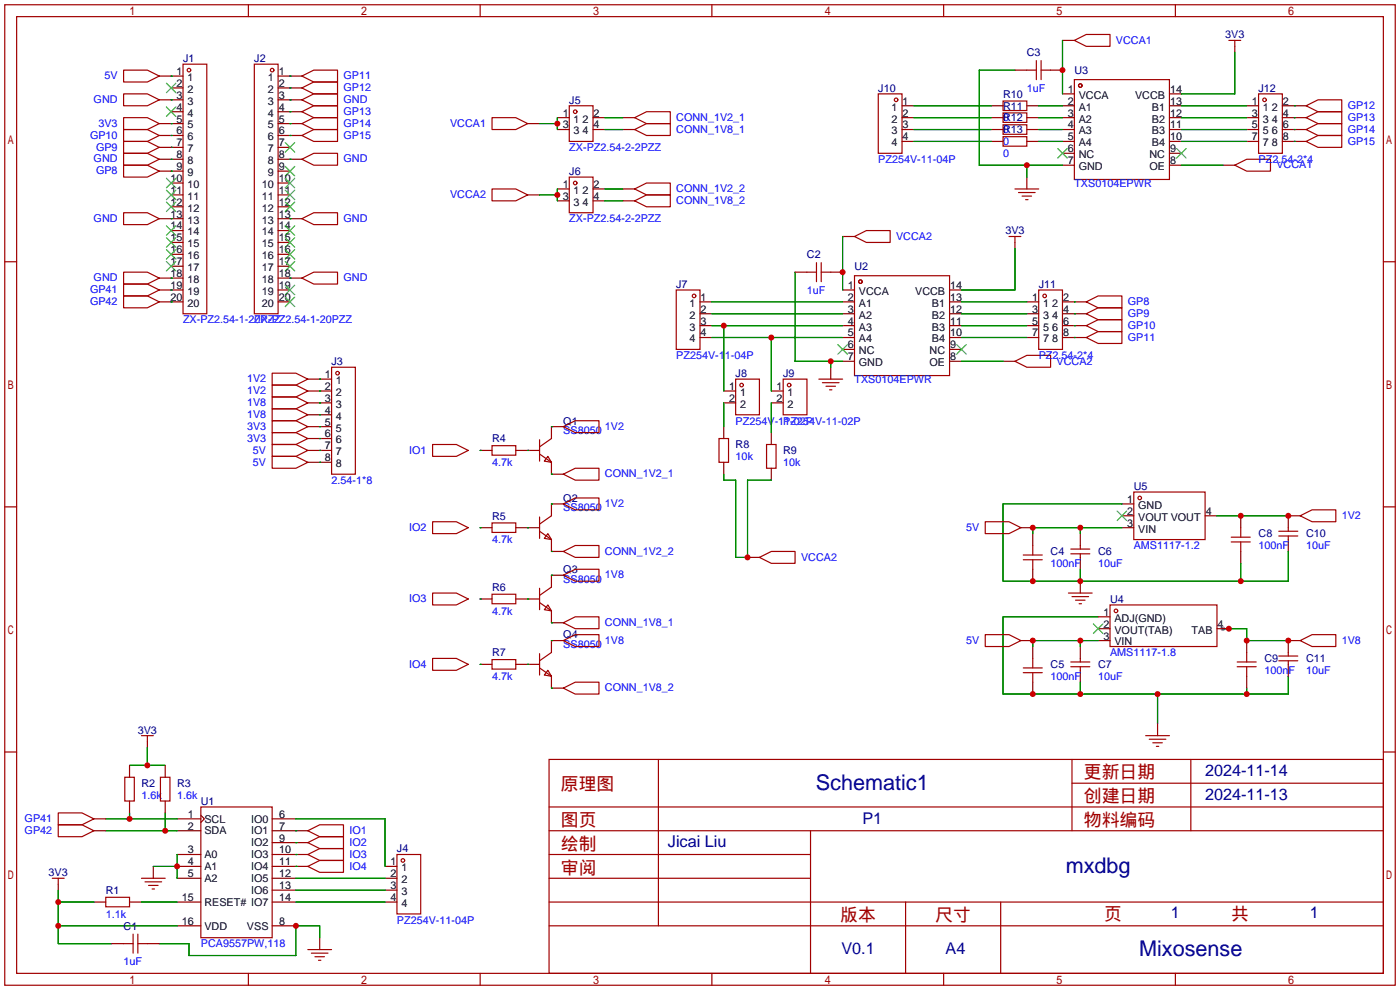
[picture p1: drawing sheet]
<svg xmlns="http://www.w3.org/2000/svg" width="299mm" height="212mm" viewBox="0 0 299 212" stroke-linecap="round" stroke-linejoin="round" font-family="sans-serif">
<circle cx="261.4" cy="134.4" r=".51" fill="#999"/>
<g fill="none" stroke="#a10000" stroke-width=".25">
<path d="M1 1h297.2v209.6h-297.2zM3.6 3.6h292.1v204.4h-292.1zM26.4 15h5.1l2.5 1.3-2.5 1.2h-5.1zM39.1 13.7h5.1v53.4h-5.1zM53.1 1v2.6M54.4 13.7h5v53.4h-5zM64.5 16.3l2.6-1.3h5v2.5h-5zM64.5 18.8l2.6-1.3h5v2.6h-5zM102.6 1v2.6M152.1 1v2.6M201.7 1v2.6M219.5 15h2"/>
<path d="M221.5 13v4M222.5 15h2M222.5 13v4M229.6 17h20.3v21.4h-20.3zM229.6 8.6l2.6-1.2h5v2.5h-5zM251.2 1v2.6M262.6 8.6h2.6M263.9 8.6v1.3M26.4 20.1h5.1l2.5 1.2-2.5 1.3h-5.1zM26.4 25.1h5.1l2.5 1.3-2.5 1.3h-5.1zM26.4 27.7h5.1l2.5 1.3-2.5 1.2h-5.1zM26.4 32.8h5.1l2.5 1.2-2.5 1.3h-5.1z"/>
<path d="M26.4 30.2h5.1l2.5 1.3-2.5 1.3h-5.1zM26.4 35.3h5.1l2.5 1.3-2.5 1.2h-5.1zM64.5 21.3l2.6-1.2h5v2.5h-5zM64.5 23.9l2.6-1.3h5v2.5h-5zM64.5 26.4l2.6-1.3h5v2.6h-5zM64.5 29l2.6-1.3h5v2.5h-5zM64.5 34l2.6-1.2h5v2.5h-5zM105.2 25.1h5l2.6 1.3-2.6 1.3h-5zM121.7 22.6h5v7.6h-5zM121.7 37.8h5v7.7h-5zM135.6 25.1l2.6-1.2h5.1v2.5h-5.1zM135.6 27.7l2.6-1.3h5.1v2.6h-5.1z"/>
<path d="M187.7 20.1h5.1v12.7h-5.1zM214.4 21.6h5.1v2h-5.1zM214.4 24.1h5.1v2.1h-5.1zM214.4 26.7h5.1v2h-5.1zM214.4 29.2h5.1v2h-5.1zM263.9 35.3l2.5-1.3h5.1v2.6h-5.1zM269 20.1h5.1v12.7h-5.1zM279.1 22.6l2.6-1.3h5.1v2.6h-5.1zM279.1 25.1l2.6-1.2h5.1v2.5h-5.1zM279.1 27.7l2.6-1.3h5.1v2.6h-5.1zM279.1 30.2l2.6-1.2h5.1v2.5h-5.1zM1 55.9h2.6"/>
<path d="M26.4 45.5h5.1l2.5 1.2-2.5 1.3h-5.1zM26.4 58.2h5.1l2.5 1.2-2.5 1.3h-5.1zM64.5 46.7l2.6-1.2h5v2.5h-5zM64.5 59.4l2.6-1.2h5v2.5h-5zM105.2 40.4h5l2.6 1.3-2.6 1.2h-5zM135.6 40.4l2.6-1.3h5.1v2.6h-5.1zM135.6 42.9l2.6-1.2h5.1v2.5h-5.1zM172.5 58.2h2M174.5 56.1v4.1M175.5 58.2h2M175.5 56.1v4.1M182.6 58.9h20.3v21.4h-20.3z"/>
<path d="M182.6 50.5l2.6-1.2h5v2.5h-5zM215.6 50.5h2.6M216.9 40.4h5.1M216.9 50.5v1.3M217.7 41.1h3.5M218.4 41.9h2.1M219.2 42.7h.5M295.7 55.9h2.5M26.4 60.7h5.1l2.5 1.3-2.5 1.2h-5.1zM26.4 63.2h5.1l2.5 1.3-2.5 1.3h-5.1zM58.2 79.8h5l2.6 1.2-2.6 1.3h-5zM70.9 78.5h5v22.8h-5z"/>
<path d="M144.5 62h5.1v12.7h-5.1zM216.9 77.2l2.6-1.3h5v2.6h-5zM222 62h5.1v12.7h-5.1zM232.2 64.5l2.5-1.3h5.1v2.6h-5.1zM232.2 67.1l2.5-1.3h5.1v2.5h-5.1zM232.2 69.6l2.5-1.3h5.1v2.6h-5.1zM232.2 72.1l2.5-1.2h5.1v2.5h-5.1zM58.2 87.4h5l2.6 1.2-2.6 1.3h-5zM58.2 92.5h5l2.6 1.2-2.6 1.3h-5zM58.2 97.5h5l2.6 1.3-2.6 1.3h-5zM58.2 82.3h5l2.6 1.3-2.6 1.2h-5zM58.2 84.8h5l2.6 1.3-2.6 1.3h-5z"/>
<path d="M58.2 89.9h5l2.6 1.3-2.6 1.3h-5zM58.2 95h5l2.6 1.3-2.6 1.2h-5zM92.5 95h5l2.6 1.3-2.6 1.2h-5zM105.2 95.2h5v2.1h-5zM115.3 94v4.6M115.3 97l2.6 1.8M117.1 97.5l.8 1.3-1.6-.2zM117.9 93.7l-2.6 1.8M120.4 91.2l2.5-1.3h5.1v2.6h-5.1zM153.7 93.7h2v5.1h-2zM157.2 81h5.1v7.6h-5.1zM163.8 95h2.1v5.1h-2.1z"/>
<path d="M167.4 81h5.1v7.6h-5.1zM175 81h5.1M175.8 81.8h3.5M176.5 82.5h2.1M177.3 83.3h.5M1 108.3h2.6M92.5 111.5h5l2.6 1.3-2.6 1.2h-5zM105.2 111.8h5v2h-5zM115.3 110.5v4.6M115.3 113.5l2.6 1.8M117.1 114l.8 1.3-1.6-.2zM117.9 110.2l-2.6 1.8"/>
<path d="M120.4 101.3l2.5-1.2h5.1v2.5h-5.1zM120.4 117.9l2.5-1.3h5.1v2.5h-5.1zM120.4 107.7l2.5-1.3h5.1v2.6h-5.1zM162.3 119.1l2.5-1.2h5.1v2.5h-5.1zM210.6 111.5h5l2.6 1.3-2.6 1.2h-5zM218.7 119.6h4.1M218.7 118.6h4.1M220.7 116.6v2M220.7 119.6v2.1M228.9 118.4h4M228.9 117.3h4M230.9 116.6v.7"/>
<path d="M230.9 118.4v.7M242.3 105.2h15.3v10.1h-15.3zM263.1 115.8h4.1M263.1 114.8h4.1M265.2 112.8v2M265.2 115.8v2.1M273.3 114.6h4.1M273.3 113.5h4.1M275.3 112.8v.7M275.3 114.6v.7M277.9 110.2l2.5-1.2h5.1v2.5h-5.1zM295.7 108.3h2.5"/>
<path d="M92.5 126.7h5l2.6 1.3-2.6 1.3h-5zM105.2 127h5v2h-5zM115.3 125.7v4.6M115.3 139.7v4.6M115.3 128.8l2.6 1.8M117.1 129.3l.8 1.3-1.6-.3zM117.9 125.5l-2.6 1.8M117.9 139.4l-2.6 1.8M120.4 133.1l2.5-1.3h5.1v2.6h-5.1zM120.4 122.9l2.5-1.2h5.1v2.5h-5.1zM120.4 136.9l2.5-1.3h5.1v2.6h-5.1zM210.6 135.6h5l2.6 1.3-2.6 1.3h-5z"/>
<path d="M228.3 126.7h5.1M229.1 127.5h3.6M229.9 128.3h2M230.6 129h.5M237.2 129.3h22.9v8.9h-22.9zM266.4 139.4v2.1M275.3 139.4v.8M277.9 136.9l2.5-1.3h5.1v2.6h-5.1zM30.2 157.2h2.6M31.5 157.2v1.3M92.5 140.7h5l2.6 1.3-2.6 1.3h-5zM105.2 141h5v2h-5z"/>
<path d="M115.3 142.7l2.6 1.8M117.1 143.3l.8 1.2-1.6-.2zM120.4 147.1l2.5-1.3h5.1v2.5h-5.1zM218.7 143.8h4.1M218.7 142.7h4.1M220.7 140.7v2M220.7 143.8v2M228.9 142.5h4M228.9 141.5h4M230.9 140.7v.8M230.9 142.5v.8M244.9 157.2h5"/>
<path d="M245.6 158h3.6M246.4 158.8h2M247.1 159.5h.5M264.4 142.5h4.1M264.4 141.5h4.1M266.4 142.5v2M273.3 141.2h4.1M273.3 140.2h4.1M275.3 141.2v.8M1 160.7h2.6M12.4 173.7h5.1l2.6 1.3-2.6 1.3h-5.1zM12.4 176.3h5.1l2.6 1.2-2.6 1.3h-5.1z"/>
<path d="M26.7 166.1h2v5.1h-2zM34.3 166.1h2v5.1h-2zM42.9 172.5h15.3v27.9h-15.3zM65.8 177.5l2.5-1.2h5.1v2.5h-5.1zM117.3 162.3h178.4v45.7h-178.4zM117.3 177.5h178.4M117.3 172.5h178.4M140.7 162.3v35.6M173.2 177.5v30.5M229.1 162.3v15.2M229.1 167.4h66.6M254.5 162.3v15.2"/>
<path d="M295.7 160.7h2.5M11.2 187.7h2.5M12.4 187.7v1.3M22.6 191.8h5.1v2h-5.1zM28.4 199.6v4.1M29.5 199.6v4.1M30.2 187.7h5.1M31 188.5h3.5M31.7 189.2h2.1M32.5 190h.5M65.8 185.2l2.5-1.3h5.1v2.5h-5.1zM65.8 180.1l2.5-1.3h5.1v2.6h-5.1z"/>
<path d="M65.8 182.6l2.5-1.2h5.1v2.5h-5.1zM84.8 182.6h5.1v12.7h-5.1zM117.3 182.6h55.9M117.3 197.9h178.4M117.3 192.8h178.4M117.3 187.7h55.9M193.5 192.8v15.2M213.9 192.8v15.2M26.4 201.7h2M29.5 201.7h2M53.1 208v2.6M65.8 202.9h5.1"/>
<path d="M66.5 203.7h3.6M67.3 204.5h2M68.1 205.2h.5M102.6 208v2.6M152.1 208v2.6M201.7 208v2.6M251.2 208v2.6"/>
<circle cx="40.4" cy="15" r=".38"/>
<circle cx="58.2" cy="15" r=".38"/>
<circle cx="230.9" cy="18.3" r=".38"/>
<circle cx="122.9" cy="39.1" r=".38"/>
<circle cx="122.9" cy="23.9" r=".38"/>
<circle cx="191.5" cy="21.3" r=".38"/>
<circle cx="270.3" cy="21.3" r=".38"/>
<circle cx="72.1" cy="79.8" r=".38"/>
<circle cx="148.3" cy="63.2" r=".38"/>
<circle cx="183.9" cy="60.2" r=".38"/>
<circle cx="223.3" cy="63.2" r=".38"/>
<circle cx="158.5" cy="82.3" r=".38"/>
<circle cx="168.7" cy="82.3" r=".38"/>
<circle cx="243.6" cy="106.4" r=".38"/>
<circle cx="238.5" cy="130.6" r=".38"/>
<circle cx="86.1" cy="183.9" r=".38"/>
</g>
<g fill="none" stroke="#870000" stroke-width=".25">
<path d="M34 16.3h5.1M36.6 18.8h2.5M59.4 16.3h5.1M59.4 18.8h5.1M216.9 15h2.6M224.5 15h2.6M227.1 8.6h2.5M263.9 9.9v1.3M34 26.4h5.1M34 21.3h5.1M34 29h5.1M34 31.5h5.1"/>
<path d="M34 34h5.1M34 36.6h5.1M36.6 23.9h2.5M36.6 39.1h2.5M59.4 26.4h5.1M59.4 21.3h5.1M59.4 23.9h5.1M59.4 29h5.1M59.4 31.5h2.6M59.4 34h5.1M59.4 36.6h2.6M59.4 39.1h2.6"/>
<path d="M112.8 26.4h2.5M119.1 25.1h2.6M119.1 27.7h2.6M126.7 25.1h2.6M126.7 27.7h2.6M133.1 25.1h2.5M133.1 27.7h2.5M192.8 22.6h2.5M192.8 25.1h2.5M192.8 27.7h2.5M192.8 30.2h2.5M211.8 22.6h2.6"/>
<path d="M211.8 25.1h2.6M211.8 27.7h2.6M211.8 30.2h2.6M219.5 22.6h2.5M219.5 25.1h2.5M219.5 27.7h2.5M219.5 30.2h2.5M219.5 37.8v2.6M227.1 20.1h2.5M227.1 22.6h2.5M227.1 25.1h2.5M227.1 27.7h2.5"/>
<path d="M227.1 30.2h2.5M227.1 32.8h2.5M227.1 35.3h2.5M249.9 20.1h2.6M249.9 22.6h2.6M249.9 25.1h2.6M249.9 27.7h2.6M249.9 30.2h2.6M249.9 32.8h2.6M249.9 35.3h2.6M261.4 35.3h2.5M266.4 22.6h2.6"/>
<path d="M266.4 25.1h2.6M266.4 27.7h2.6M266.4 30.2h2.6M274.1 22.6h5M274.1 25.1h5M274.1 27.7h5M274.1 30.2h5M34 46.7h5.1M34 59.4h5.1M36.6 41.7h2.5M36.6 44.2h2.5M36.6 49.3h2.5"/>
<path d="M36.6 51.8h2.5M36.6 54.4h2.5M36.6 56.9h2.5M59.4 41.7h2.6M59.4 44.2h2.6M59.4 46.7h5.1M59.4 49.3h2.6M59.4 51.8h2.6M59.4 54.4h2.6M59.4 56.9h2.6M59.4 59.4h5.1M112.8 41.7h2.5"/>
<path d="M119.1 40.4h2.6M119.1 42.9h2.6M126.7 40.4h2.6M126.7 42.9h2.6M133.1 40.4h2.5M133.1 42.9h2.5M169.9 58.2h2.6M177.5 58.2h2.6M180.1 50.5h2.5M216.9 51.8v1.3M34 62h5.1M34 64.5h5.1"/>
<path d="M59.4 62h2.6M59.4 64.5h2.6M149.6 64.5h2.5M149.6 67.1h2.5M149.6 69.6h2.5M149.6 72.1h2.5M177.5 78.5v2.5M180.1 62h2.5M180.1 64.5h2.5M180.1 67.1h2.5M180.1 69.6h2.5M180.1 72.1h2.5"/>
<path d="M180.1 74.7h2.5M180.1 77.2h2.5M202.9 62h2.6M202.9 64.5h2.6M202.9 67.1h2.6M202.9 69.6h2.6M202.9 72.1h2.6M202.9 74.7h2.6M202.9 77.2h2.6M214.4 77.2h2.5M219.5 64.5h2.5M219.5 67.1h2.5"/>
<path d="M219.5 69.6h2.5M219.5 72.1h2.5M227.1 64.5h5.1M227.1 67.1h5.1M227.1 69.6h5.1M227.1 72.1h5.1M65.8 83.6h5.1M65.8 86.1h5.1M65.8 96.3h5.1M65.8 91.2h5.1M65.8 81h5.1M65.8 88.6h5.1"/>
<path d="M65.8 93.7h5.1M65.8 98.8h5.1M102.6 96.3h2.6M110.2 96.3h5.1M117.9 98.8v2.5h2.5M120.4 91.2h-2.5v2.5M154.7 83.6h2.5M154.7 86.1h2.5M154.7 91.2v2.5M154.7 98.8v2.5M164.8 83.6h2.6M164.8 86.1h2.6"/>
<path d="M164.8 92.5v2.5M102.6 112.8h2.6M110.2 112.8h5.1M117.9 115.3v2.6h2.5M120.4 107.7h-2.5v2.5M159.8 119.1h2.5M164.8 100.1v2.5M218.2 112.8h2.5M220.7 114v2.6M230.9 114v2.6M230.9 119.1v2.6M239.8 110.2h2.5"/>
<path d="M239.8 112.8h2.5M239.8 107.7h2.5M257.6 110.2h2.5M265.2 110.2v2.6M265.2 117.9v2.5M275.3 115.3v2.6M277.9 110.2h-2.6v2.6M102.6 128h2.6M110.2 128h5.1M117.9 130.6v2.5h2.5M120.4 136.9h-2.5v2.5M120.4 122.9h-2.5v2.6"/>
<path d="M218.2 136.9h2.5M220.7 121.7v2.5M220.7 138.2v2.5M230.9 124.2v2.5M230.9 138.2v2.5M234.7 136.9h2.5M234.7 131.8h2.5M234.7 134.4h2.5M260.1 134.4h2.5M266.4 136.9v2.5M277.9 136.9h-2.6v2.5M31.5 158.5v1.3"/>
<path d="M102.6 142h2.6M110.2 142h5.1M117.9 144.5v2.6h2.5M220.7 145.8v2.5M230.9 143.3v2.5M247.4 154.7v2.5M266.4 144.5v2.6M275.3 142v2.5M20.1 175h2.5M20.1 177.5h2.5M27.7 163.6v2.5M27.7 171.2v2.5"/>
<path d="M35.3 163.6v2.5M35.3 171.2v2.5M37.8 175h5.1M37.8 177.5h5.1M42.9 174.2l.8 .8-.8 .8M58.2 175h5M58.2 177.5h7.6M12.4 189v1.2M20.1 192.8h2.5M27.7 192.8h2.5M32.8 185.2v2.5M37.8 182.6h5.1"/>
<path d="M37.8 185.2h5.1M37.8 187.7h5.1M37.8 197.9h5.1M37.8 192.8h5.1M58.2 182.6h7.6M58.2 185.2h7.6M58.2 187.7h5M58.2 197.9h5M58.2 180.1h7.6M58.2 190.2h5M58.2 192.8h5M82.3 185.2h2.5"/>
<path d="M82.3 187.7h2.5M82.3 190.2h2.5M82.3 192.8h2.5M23.9 201.7h2.5M31.5 201.7h2.5M68.3 200.4v2.5"/>
</g>
<g fill="none" stroke="#3c3" stroke-width=".25">
<path d="M35.6 17.8l2 2M37.6 17.8l-2 2M35.6 22.9l2 2M35.6 38.1l2 2M37.6 22.9l-2 2M37.6 38.1l-2 2M61 30.5l2 2M61 35.6l2 2M61 38.1l2 2M63 30.5l-2 2M63 35.6l-2 2M63 38.1l-2 2"/>
<path d="M226.1 31.8l2 2M228.1 31.8l-2 2M251.5 31.8l2 2M253.5 31.8l-2 2M35.6 40.6l2 2.1M35.6 43.2l2 2M35.6 48.3l2 2M35.6 50.8l2 2M35.6 53.3l2 2.1M35.6 55.9l2 2M37.6 55.9l-2 2M37.6 40.6l-2 2.1"/>
<path d="M37.6 43.2l-2 2M37.6 48.3l-2 2M37.6 50.8l-2 2M37.6 53.3l-2 2.1M61 40.6l2 2.1M61 43.2l2 2M61 48.3l2 2M61 50.8l2 2M61 53.3l2 2.1M61 55.9l2 2M63 40.6l-2 2.1M63 43.2l-2 2"/>
<path d="M63 48.3l-2 2M63 50.8l-2 2M63 53.3l-2 2.1M63 55.9l-2 2M61 61l2 2M61 63.5l2 2M63 61l-2 2M63 63.5l-2 2M179.1 73.7l2 2M181.1 73.7l-2 2M204.5 73.7l2 2M206.5 73.7l-2 2"/>
<path d="M238.8 109.2l2 2.1M240.8 109.2l-2 2.1M233.7 133.4l2 2M235.7 133.4l-2 2"/>
</g>
<g fill="none" stroke="#008700" stroke-width=".25">
<path d="M36.6 16.3h.1M62 16.3h.1M62 18.8h.1M216.9 15h-7.6v20.3h17.8M227.1 8.6v11.5M263.9 11.2v8.9h-11.4M36.6 21.3h.1M36.6 26.4h.1M36.6 29h.1M36.6 34h.1M36.6 31.5h.1M36.6 36.6h.1"/>
<path d="M62 21.3h.1M62 23.9h.1M62 26.4h.1M62 29h.1M62 34h.1M115.3 26.4h3.8M119.1 25.1v2.6M129.3 25.1h3.8M129.3 27.7h3.8M195.3 22.6h16.5M195.3 25.1h16.5M195.3 27.7h16.5"/>
<path d="M195.3 30.2h16.5M219.5 35.3v2.5M222 22.6h5.1M222 25.1h5.1M222 27.7h5.1M222 30.2h5.1M252.5 35.3h8.9M252.5 22.6h13.9M252.5 25.1h13.9M252.5 27.7h13.9M252.5 30.2h13.9M276.6 22.6h.1"/>
<path d="M276.6 25.1h.1M276.6 27.7h.1M276.6 30.2h.1M36.6 46.7h.1M36.6 59.4h.1M62 46.7h.1M62 59.4h.1M115.3 41.7h3.8M119.1 40.4v2.5M129.3 40.4h3.8M129.3 42.9h3.8M169.9 58.2v19h10.2"/>
<path d="M180.1 50.5v11.5M216.9 53.1v8.9h-11.4M36.6 62h.1M36.6 64.5h.1M152.1 64.5h28M152.1 67.1h28M152.1 69.6h28M152.1 72.1h28M154.7 69.6v14M164.8 72.1v11.5M177.5 77.2v1.3M205.5 64.5h14"/>
<path d="M205.5 67.1h14M205.5 77.2h8.9M205.5 69.6h14M205.5 72.1h14M229.6 64.5h.1M229.6 67.1h.1M229.6 69.6h.1M229.6 72.1h.1M68.3 81h.1M68.3 83.6h.1M68.3 98.8h.1M68.3 93.7h.1"/>
<path d="M68.3 88.6h.1M68.3 86.1h.1M68.3 91.2h.1M68.3 96.3h.1M102.6 96.3h.1M112.8 96.3h.1M117.9 91.2h.1M154.7 86.1v5.1M164.8 86.1v6.4M102.6 112.8h.1M112.8 112.8h.1M117.9 101.3h.1"/>
<path d="M117.9 117.9h.1M117.9 107.7h.1M154.7 101.3v1.3h2.5v16.5h2.6v-16.5h5M230.9 112.8v1.2M239.8 112.8h-19.1v1.2M239.8 107.7h-25.4v16.5h60.9v-6.3M260.1 110.2h15.2M102.6 128h.1M112.8 128h.1M117.9 133.1h.1M117.9 122.9h.1M117.9 136.9h.1"/>
<path d="M230.9 121.7v2.5M230.9 136.9v1.3M234.7 136.9h-14v1.3M234.7 131.8h-20.3v16.5h60.9v-3.8M261.4 134.4h5v2.5h8.9M265.2 120.4v3.8M31.5 159.8v3.8M102.6 142h.1M112.8 142h.1M117.9 147.1h.1M230.9 145.8v2.5M247.4 148.3v6.4"/>
<path d="M266.4 147.1v1.2M22.6 177.5h15.2M22.6 175h15.2M27.7 173.7v1.3M27.7 163.6h7.6M35.3 173.7v3.8M63.2 177.5h.1M63.2 175h19.1v10.2M12.4 197.9h25.4M12.4 190.2v11.5h11.5M12.4 192.8h7.7M30.2 192.8h7.6"/>
<path d="M32.8 185.2h5M37.8 182.6v5.1M63.2 182.6h.1M63.2 180.1h.1M63.2 185.2h.1M63.2 187.7h19.1M63.2 190.2h19.1M63.2 192.8h19.1M68.3 200.4v-2.5h-5.1v6.3h-22.8v-2.5h-6.4"/>
</g>
<g fill="#c00">
<circle cx="230.9" cy="112.8" r=".63"/>
<circle cx="220.7" cy="112.8" r=".63"/>
<circle cx="265.2" cy="110.2" r=".63"/>
<circle cx="275.3" cy="110.2" r=".63"/>
<circle cx="220.7" cy="124.2" r=".63"/>
<circle cx="230.9" cy="124.2" r=".63"/>
<circle cx="265.2" cy="124.2" r=".63"/>
<circle cx="227.1" cy="15" r=".63"/>
<circle cx="219.5" cy="35.3" r=".63"/>
<circle cx="230.9" cy="148.3" r=".63"/>
<circle cx="220.7" cy="148.3" r=".63"/>
<circle cx="247.4" cy="148.3" r=".63"/>
<circle cx="266.4" cy="148.3" r=".63"/>
<circle cx="266.4" cy="136.9" r=".63"/>
<circle cx="275.3" cy="136.9" r=".63"/>
<circle cx="262.6" cy="134.4" r=".63"/>
<circle cx="119.1" cy="26.4" r=".63"/>
<circle cx="119.1" cy="41.7" r=".63"/>
<circle cx="180.1" cy="58.2" r=".63"/>
<circle cx="177.5" cy="77.2" r=".63"/>
<circle cx="159.8" cy="119.1" r=".63"/>
<circle cx="154.7" cy="69.6" r=".63"/>
<circle cx="164.8" cy="72.1" r=".63"/>
<circle cx="37.8" cy="185.2" r=".63"/>
<circle cx="35.3" cy="177.5" r=".63"/>
<circle cx="27.7" cy="175" r=".63"/>
<circle cx="63.2" cy="197.9" r=".63"/>
<circle cx="31.5" cy="163.6" r=".63"/>
<circle cx="12.4" cy="197.9" r=".63"/>
<circle cx="12.4" cy="192.8" r=".63"/>
<circle cx="230.9" cy="136.9" r=".63"/>
<circle cx="220.7" cy="136.9" r=".63"/>
</g>
<g font-size="4.6" fill="#000080">
<text x="174.4" y="168.8">Schematic1</text>
<text x="227.8" y="186.6">mxdbg</text>
<text x="243.5" y="204.3">Mixosense</text>
</g>
<g font-size="3.8" fill="#a00000">
<text x="231.6" y="166.4">更新日期</text>
<text x="119.9" y="168.9">原理图</text>
<text x="231.6" y="171.5">创建日期</text>
<text x="119.9" y="176.5">图页</text>
<text x="231.6" y="176.5">物料编码</text>
<text x="119.9" y="181.6">绘制</text>
<text x="119.9" y="186.7">审阅</text>
<text x="179.6" y="196.9">版本</text>
<text x="199.9" y="196.9">尺寸</text>
<text x="236" y="196.6">页</text>
<text x="263.1" y="196.6">共</text>
</g>
<g font-size="3.5" fill="#000080">
<text x="257.6" y="165.9">2024-11-14</text>
<text x="257.6" y="171">2024-11-13</text>
<text x="184.3" y="176">P1</text>
<text x="142.7" y="181.1">Jicai Liu</text>
<text x="250.2" y="196.1">1</text>
<text x="280" y="196.1">1</text>
<text x="179.8" y="204">V0.1</text>
<text x="202.1" y="204">A4</text>
</g>
<g font-size="2.3" fill="#000080">
<text x="219.5" y="12">C3</text>
<text x="261.9" y="8.2">3V3</text>
<text x="39.1" y="13.3">J1</text>
<text x="54.4" y="13.3">J2</text>
<text x="229.6" y="15.8">U3</text>
<text x="121.7" y="22.1">J5</text>
<text x="187.7" y="19.6">J10</text>
<text x="214.4" y="20.9">R10</text>
<text x="214.4" y="23.4">R11</text>
<text x="269" y="19.6">J12</text>
<text x="214.4" y="26">R12</text>
<text x="214.4" y="28.5">R13</text>
<text x="121.7" y="37.4">J6</text>
<text x="214.9" y="50.1">3V3</text>
<text x="172.5" y="55.2">C2</text>
<text x="182.6" y="57.7">U2</text>
<text x="144.5" y="61.5">J7</text>
<text x="222" y="61.5">J11</text>
<text x="70.9" y="78">J3</text>
<text x="157.2" y="80.6">J8</text>
<text x="167.4" y="80.6">J9</text>
<text x="105.2" y="94.5">R4</text>
<text x="120.4" y="90.7">Q1</text>
<text x="157.2" y="95.8">R8</text>
<text x="167.4" y="97.1">R9</text>
<text x="120.4" y="107.2">Q2</text>
<text x="242.3" y="104.7">U5</text>
<text x="105.2" y="111">R5</text>
<text x="224.5" y="118.7">C4</text>
<text x="234.7" y="118.7">C6</text>
<text x="269" y="114.9">C8</text>
<text x="279.1" y="114.9">C10</text>
<text x="120.4" y="122.5">Q3</text>
<text x="105.2" y="126.3">R6</text>
<text x="237.2" y="128.8">U4</text>
<text x="120.4" y="136.4">Q4</text>
<text x="105.2" y="140.3">R7</text>
<text x="224.5" y="142.8">C5</text>
<text x="234.7" y="142.8">C7</text>
<text x="270.3" y="141.5">C9</text>
<text x="279.1" y="141.5">C11</text>
<text x="29.4" y="156.8">3V3</text>
<text x="30.2" y="168.2">R2</text>
<text x="37.8" y="168.2">R3</text>
<text x="42.9" y="172">U1</text>
<text x="84.8" y="182.2">J4</text>
<text x="10.4" y="187.2">3V3</text>
<text x="22.6" y="191.1">R1</text>
<text x="26.4" y="198.7">C1</text>
</g>
<g font-size="2.3" fill="#00f">
<text x="238.5" y="9.3">VCCA1</text>
<text x="22.3" y="16.9">5V</text>
<text x="73.4" y="16.9">GP11</text>
<text x="20" y="22">GND</text>
<text x="73.4" y="19.5">GP12</text>
<text x="73.4" y="22">GND</text>
<text x="219.5" y="19.6">1uF</text>
<text x="288" y="23.3">GP12</text>
<text x="19.2" y="29.6">GP10</text>
<text x="21" y="27.1">3V3</text>
<text x="73.4" y="24.6">GP13</text>
<text x="73.4" y="27.1">GP14</text>
<text x="73.4" y="29.6">GP15</text>
<text x="96.2" y="27.1">VCCA1</text>
<text x="144.5" y="25.8">CONN_1V2_1</text>
<text x="144.5" y="28.4">CONN_1V8_1</text>
<text x="214.4" y="26">0</text>
<text x="214.4" y="28.5">0</text>
<text x="288" y="25.8">GP13</text>
<text x="288" y="28.4">GP14</text>
<text x="20" y="34.7">GND</text>
<text x="20.5" y="32.2">GP9</text>
<text x="73.4" y="34.7">GND</text>
<text x="121.7" y="32.3">ZX-PZ2.54-2-2PZZ</text>
<text x="187.7" y="34.8">PZ254V-11-04P</text>
<text x="214.4" y="31">0</text>
<text x="214.4" y="33.6">0</text>
<text x="269" y="34.8">PZ2.54-2*4</text>
<text x="272.8" y="36">VCCA1</text>
<text x="288" y="30.9">GP15</text>
<text x="20.5" y="37.3">GP8</text>
<text x="144.5" y="41.1">CONN_1V2_2</text>
<text x="229.6" y="39.9">TXS0104EPWR</text>
<text x="20" y="47.4">GND</text>
<text x="73.4" y="47.4">GND</text>
<text x="96.2" y="42.3">VCCA2</text>
<text x="121.7" y="47.5">ZX-PZ2.54-2-2PZZ</text>
<text x="144.5" y="43.6">CONN_1V8_2</text>
<text x="191.5" y="51.2">VCCA2</text>
<text x="19.2" y="62.7">GP41</text>
<text x="19.2" y="65.2">GP42</text>
<text x="20" y="60.1">GND</text>
<text x="73.4" y="60.1">GND</text>
<text x="172.5" y="62.8">1uF</text>
<text x="241" y="65.2">GP8</text>
<text x="39.1" y="69.1">ZX-PZ2.54-1-20PZZ</text>
<text x="54.4" y="69.1">ZX-PZ2.54-1-20PZZ</text>
<text x="241" y="67.7">GP9</text>
<text x="241" y="70.3">GP10</text>
<text x="144.5" y="76.8">PZ254V-11-04P</text>
<text x="222" y="76.8">PZ2.54-2*4</text>
<text x="225.8" y="77.9">VCCA2</text>
<text x="241" y="72.8">GP11</text>
<text x="52.8" y="81.7">1V2</text>
<text x="182.6" y="81.8">TXS0104EPWR</text>
<text x="52.8" y="89.3">1V8</text>
<text x="52.8" y="84.3">1V2</text>
<text x="52.8" y="86.8">1V8</text>
<text x="52.8" y="94.4">3V3</text>
<text x="52.8" y="91.9">3V3</text>
<text x="120.4" y="92.8">SS8050</text>
<text x="129.3" y="91.9">1V2</text>
<text x="157.2" y="90.7">PZ254V-11-02P</text>
<text x="167.4" y="90.7">PZ254V-11-02P</text>
<text x="54.1" y="99.5">5V</text>
<text x="54.1" y="97">5V</text>
<text x="87.5" y="97">IO1</text>
<text x="105.2" y="99.6">4.7k</text>
<text x="157.2" y="98.3">10k</text>
<text x="167.4" y="99.6">10k</text>
<text x="70.9" y="103.4">2.54-1*8</text>
<text x="129.3" y="102">CONN_1V2_1</text>
<text x="87.5" y="113.5">IO2</text>
<text x="120.4" y="109.3">SS8050</text>
<text x="129.3" y="108.4">1V2</text>
<text x="206.5" y="113.5">5V</text>
<text x="286.8" y="110.9">1V2</text>
<text x="105.2" y="116.1">4.7k</text>
<text x="129.3" y="118.5">CONN_1V2_2</text>
<text x="171.2" y="119.8">VCCA2</text>
<text x="242.3" y="117.4">AMS1117-1.2</text>
<text x="269" y="117.4">100nF</text>
<text x="279.1" y="117.4">10uF</text>
<text x="120.4" y="124.5">SS8050</text>
<text x="129.3" y="123.6">1V8</text>
<text x="224.5" y="121.2">100nF</text>
<text x="234.7" y="121.2">10uF</text>
<text x="87.5" y="128.7">IO3</text>
<text x="105.2" y="131.4">4.7k</text>
<text x="129.3" y="133.8">CONN_1V8_1</text>
<text x="129.3" y="137.6">1V8</text>
<text x="206.5" y="137.6">5V</text>
<text x="286.8" y="137.6">1V8</text>
<text x="87.5" y="142.7">IO4</text>
<text x="120.4" y="138.5">SS8050</text>
<text x="237.2" y="140.3">AMS1117-1.8</text>
<text x="105.2" y="145.3">4.7k</text>
<text x="129.3" y="147.8">CONN_1V8_2</text>
<text x="224.5" y="145.3">100nF</text>
<text x="234.7" y="145.3">10uF</text>
<text x="270.3" y="144.1">100nF</text>
<text x="279.1" y="144.1">10uF</text>
<text x="30.2" y="170.7">1.6k</text>
<text x="37.8" y="170.7">1.6k</text>
<text x="5.3" y="175.7">GP41</text>
<text x="5.3" y="178.2">GP42</text>
<text x="74.7" y="178.2">IO1</text>
<text x="74.7" y="185.9">IO4</text>
<text x="74.7" y="180.8">IO2</text>
<text x="74.7" y="183.3">IO3</text>
<text x="22.6" y="196.1">1.1k</text>
<text x="84.8" y="197.4">PZ254V-11-04P</text>
<text x="42.9" y="202.5">PCA9557PW,118</text>
<text x="26.4" y="206.3">1uF</text>
</g>
<g font-size="2.3">
<text x="37.7" y="16">1</text>
<text x="40.1" y="17.3">1</text>
<text x="57.2" y="17.3">1</text>
<text x="59.6" y="16">1</text>
<text x="37.7" y="18.6">2</text>
<text x="37.7" y="21.1">3</text>
<text x="37.7" y="23.6">4</text>
<text x="40.1" y="19.8">2</text>
<text x="40.1" y="22.4">3</text>
<text x="57.2" y="19.8">2</text>
<text x="57.2" y="22.4">3</text>
<text x="59.6" y="18.6">2</text>
<text x="59.6" y="21.1">3</text>
<text x="59.6" y="23.6">4</text>
<text x="190.6" y="23.6">1</text>
<text x="192.9" y="22.4">1</text>
<text x="228.2" y="19.8">1</text>
<text x="228.2" y="22.4">2</text>
<text x="230.6" y="21.1">VCCA</text>
<text x="230.6" y="23.6">A1</text>
<text x="242.6" y="21.1">VCCB</text>
<text x="246.2" y="23.6">B1</text>
<text x="250.1" y="22.4">13</text>
<text x="250.1" y="19.8">14</text>
<text x="267.6" y="22.4">1</text>
<text x="269.9" y="23.6">1</text>
<text x="271.8" y="23.6">2</text>
<text x="274.2" y="22.4">2</text>
<text x="37.7" y="26.2">5</text>
<text x="37.7" y="28.7">6</text>
<text x="40.1" y="24.9">4</text>
<text x="40.1" y="27.5">5</text>
<text x="40.1" y="30">6</text>
<text x="57.2" y="24.9">4</text>
<text x="57.2" y="27.5">5</text>
<text x="57.2" y="30">6</text>
<text x="59.6" y="26.2">5</text>
<text x="59.6" y="28.7">6</text>
<text x="120.3" y="24.9">1</text>
<text x="120.3" y="27.5">3</text>
<text x="122.6" y="26.2">1</text>
<text x="122.6" y="28.7">3</text>
<text x="124.5" y="28.7">4</text>
<text x="124.5" y="26.2">2</text>
<text x="126.9" y="27.5">4</text>
<text x="126.9" y="24.9">2</text>
<text x="190.6" y="26.2">2</text>
<text x="190.6" y="28.7">3</text>
<text x="192.9" y="24.9">2</text>
<text x="192.9" y="27.5">3</text>
<text x="192.9" y="30">4</text>
<text x="228.2" y="24.9">3</text>
<text x="228.2" y="27.5">4</text>
<text x="228.2" y="30">5</text>
<text x="230.6" y="26.2">A2</text>
<text x="230.6" y="28.7">A3</text>
<text x="246.2" y="28.7">B3</text>
<text x="246.2" y="26.2">B2</text>
<text x="250.1" y="30">10</text>
<text x="250.1" y="27.5">11</text>
<text x="250.1" y="24.9">12</text>
<text x="267.6" y="24.9">3</text>
<text x="267.6" y="27.5">5</text>
<text x="267.6" y="30">7</text>
<text x="269.9" y="26.2">3</text>
<text x="269.9" y="28.7">5</text>
<text x="271.8" y="28.7">6</text>
<text x="271.8" y="26.2">4</text>
<text x="274.2" y="30">8</text>
<text x="274.2" y="27.5">6</text>
<text x="274.2" y="24.9">4</text>
<text x="37.7" y="31.3">7</text>
<text x="37.7" y="33.8">8</text>
<text x="40.1" y="32.5">7</text>
<text x="40.1" y="35.1">8</text>
<text x="57.2" y="32.5">7</text>
<text x="57.2" y="35.1">8</text>
<text x="59.6" y="31.3">7</text>
<text x="59.6" y="33.8">8</text>
<text x="190.6" y="31.3">4</text>
<text x="228.2" y="32.5">6</text>
<text x="228.2" y="35.1">7</text>
<text x="230.6" y="31.3">A4</text>
<text x="230.6" y="33.8">NC</text>
<text x="245.7" y="33.8">NC</text>
<text x="246.2" y="31.3">B4</text>
<text x="250.1" y="35.1">8</text>
<text x="250.1" y="32.5">9</text>
<text x="269.9" y="31.3">7</text>
<text x="271.8" y="31.3">8</text>
<text x="36.4" y="38.9">10</text>
<text x="36.4" y="41.4">11</text>
<text x="37.7" y="36.3">9</text>
<text x="40.1" y="37.6">9</text>
<text x="40.1" y="40.2">10</text>
<text x="55.9" y="40.2">10</text>
<text x="57.2" y="37.6">9</text>
<text x="59.6" y="36.3">9</text>
<text x="59.6" y="38.9">10</text>
<text x="59.6" y="41.4">11</text>
<text x="120.3" y="40.2">1</text>
<text x="122.6" y="41.4">1</text>
<text x="124.5" y="41.4">2</text>
<text x="126.9" y="40.2">2</text>
<text x="230.6" y="36.3">GND</text>
<text x="245.7" y="36.3">OE</text>
<text x="36.4" y="44">12</text>
<text x="36.4" y="46.5">13</text>
<text x="40.1" y="42.7">11</text>
<text x="40.1" y="45.2">12</text>
<text x="40.1" y="47.8">13</text>
<text x="55.9" y="42.7">11</text>
<text x="55.9" y="45.2">12</text>
<text x="55.9" y="47.8">13</text>
<text x="59.6" y="44">12</text>
<text x="59.6" y="46.5">13</text>
<text x="120.3" y="42.7">3</text>
<text x="122.6" y="44">3</text>
<text x="124.5" y="44">4</text>
<text x="126.9" y="42.7">4</text>
<text x="36.4" y="49">14</text>
<text x="36.4" y="51.6">15</text>
<text x="40.1" y="50.3">14</text>
<text x="40.1" y="52.9">15</text>
<text x="55.9" y="50.3">14</text>
<text x="55.9" y="52.9">15</text>
<text x="59.6" y="49">14</text>
<text x="59.6" y="51.6">15</text>
<text x="36.4" y="54.1">16</text>
<text x="36.4" y="56.7">17</text>
<text x="36.4" y="59.2">18</text>
<text x="40.1" y="55.4">16</text>
<text x="40.1" y="57.9">17</text>
<text x="55.9" y="55.4">16</text>
<text x="55.9" y="57.9">17</text>
<text x="59.6" y="54.1">16</text>
<text x="59.6" y="56.7">17</text>
<text x="59.6" y="59.2">18</text>
<text x="36.4" y="61.7">19</text>
<text x="36.4" y="64.3">20</text>
<text x="40.1" y="60.5">18</text>
<text x="40.1" y="63">19</text>
<text x="40.1" y="65.6">20</text>
<text x="55.9" y="60.5">18</text>
<text x="55.9" y="63">19</text>
<text x="55.9" y="65.6">20</text>
<text x="59.6" y="61.7">19</text>
<text x="59.6" y="64.3">20</text>
<text x="147.4" y="65.6">1</text>
<text x="149.7" y="64.3">1</text>
<text x="181.2" y="61.7">1</text>
<text x="181.2" y="64.3">2</text>
<text x="183.6" y="63">VCCA</text>
<text x="183.6" y="65.6">A1</text>
<text x="195.6" y="63">VCCB</text>
<text x="199.2" y="65.6">B1</text>
<text x="203.1" y="64.3">13</text>
<text x="203.1" y="61.7">14</text>
<text x="220.6" y="64.3">1</text>
<text x="222.9" y="65.6">1</text>
<text x="224.9" y="65.6">2</text>
<text x="227.2" y="64.3">2</text>
<text x="147.4" y="68.1">2</text>
<text x="147.4" y="70.6">3</text>
<text x="149.7" y="66.8">2</text>
<text x="149.7" y="69.4">3</text>
<text x="149.7" y="71.9">4</text>
<text x="181.2" y="66.8">3</text>
<text x="181.2" y="69.4">4</text>
<text x="181.2" y="71.9">5</text>
<text x="183.6" y="68.1">A2</text>
<text x="183.6" y="70.6">A3</text>
<text x="199.2" y="70.6">B3</text>
<text x="199.2" y="68.1">B2</text>
<text x="203.1" y="71.9">10</text>
<text x="203.1" y="69.4">11</text>
<text x="203.1" y="66.8">12</text>
<text x="220.6" y="66.8">3</text>
<text x="220.6" y="69.4">5</text>
<text x="220.6" y="71.9">7</text>
<text x="222.9" y="68.1">3</text>
<text x="222.9" y="70.6">5</text>
<text x="224.9" y="70.6">6</text>
<text x="224.9" y="68.1">4</text>
<text x="227.2" y="71.9">8</text>
<text x="227.2" y="69.4">6</text>
<text x="227.2" y="66.8">4</text>
<text x="147.4" y="73.2">4</text>
<text x="181.2" y="74.4">6</text>
<text x="181.2" y="77">7</text>
<text x="183.6" y="73.2">A4</text>
<text x="183.6" y="75.7">NC</text>
<text x="198.7" y="75.7">NC</text>
<text x="199.2" y="73.2">B4</text>
<text x="203.1" y="77">8</text>
<text x="203.1" y="74.4">9</text>
<text x="222.9" y="73.2">7</text>
<text x="224.9" y="73.2">8</text>
<text x="69.5" y="80.8">1</text>
<text x="69.5" y="83.3">2</text>
<text x="71.8" y="82.1">1</text>
<text x="155.8" y="83.3">1</text>
<text x="166" y="83.3">1</text>
<text x="183.6" y="78.3">GND</text>
<text x="198.7" y="78.3">OE</text>
<text x="69.5" y="85.9">3</text>
<text x="69.5" y="88.4">4</text>
<text x="71.8" y="84.6">2</text>
<text x="71.8" y="87.1">3</text>
<text x="71.8" y="89.7">4</text>
<text x="155.8" y="85.9">2</text>
<text x="158.2" y="84.6">1</text>
<text x="158.2" y="87.1">2</text>
<text x="166" y="85.9">2</text>
<text x="168.3" y="84.6">1</text>
<text x="168.3" y="87.1">2</text>
<text x="69.5" y="91">5</text>
<text x="69.5" y="93.5">6</text>
<text x="71.8" y="92.2">5</text>
<text x="71.8" y="94.8">6</text>
<text x="69.5" y="96">7</text>
<text x="69.5" y="98.6">8</text>
<text x="71.8" y="97.3">7</text>
<text x="71.8" y="99.8">8</text>
<text x="240.9" y="107.5">1</text>
<text x="240.9" y="112.5">3</text>
<text x="240.9" y="110">2</text>
<text x="243.3" y="113.8">VIN</text>
<text x="243.3" y="111.3">VOUT VOUT</text>
<text x="243.3" y="108.7">GND</text>
<text x="257.7" y="110">4</text>
<text x="235.8" y="131.6">1</text>
<text x="235.8" y="134.1">2</text>
<text x="235.8" y="136.7">3</text>
<text x="238.2" y="132.9">ADJ(GND)</text>
<text x="238.2" y="135.4">VOUT(TAB)</text>
<text x="238.2" y="137.9">VIN</text>
<text x="254.7" y="135.4">TAB</text>
<text x="260.2" y="134.1">4</text>
<text x="40.1" y="174.8">1</text>
<text x="40.1" y="177.3">2</text>
<text x="43.7" y="175.8">SCL</text>
<text x="43.7" y="178.3">SDA</text>
<text x="53.7" y="175.8">IO0</text>
<text x="53.7" y="178.3">IO1</text>
<text x="59.7" y="174.8">6</text>
<text x="59.7" y="177.3">7</text>
<text x="59.7" y="179.9">9</text>
<text x="40.1" y="182.4">3</text>
<text x="40.1" y="184.9">4</text>
<text x="43.7" y="183.4">A0</text>
<text x="43.7" y="186">A1</text>
<text x="53.7" y="180.9">IO2</text>
<text x="53.7" y="183.4">IO3</text>
<text x="53.7" y="186">IO4</text>
<text x="59.7" y="182.4">10</text>
<text x="59.7" y="184.9">11</text>
<text x="83.4" y="184.9">1</text>
<text x="40.1" y="187.5">5</text>
<text x="43.7" y="188.5">A2</text>
<text x="53.7" y="188.5">IO5</text>
<text x="53.7" y="191">IO6</text>
<text x="59.7" y="187.5">12</text>
<text x="59.7" y="190">13</text>
<text x="83.4" y="187.5">2</text>
<text x="83.4" y="190">3</text>
<text x="85.8" y="186.2">1</text>
<text x="85.8" y="188.7">2</text>
<text x="85.8" y="191.3">3</text>
<text x="38.8" y="192.6">15</text>
<text x="38.8" y="197.6">16</text>
<text x="43.7" y="193.6">RESET# IO7</text>
<text x="59.7" y="197.6">8</text>
<text x="59.7" y="192.6">14</text>
<text x="83.4" y="192.6">4</text>
<text x="85.8" y="193.8">4</text>
<text x="43.7" y="198.7">VDD</text>
<text x="52.8" y="198.7">VSS</text>
</g>
</svg>
